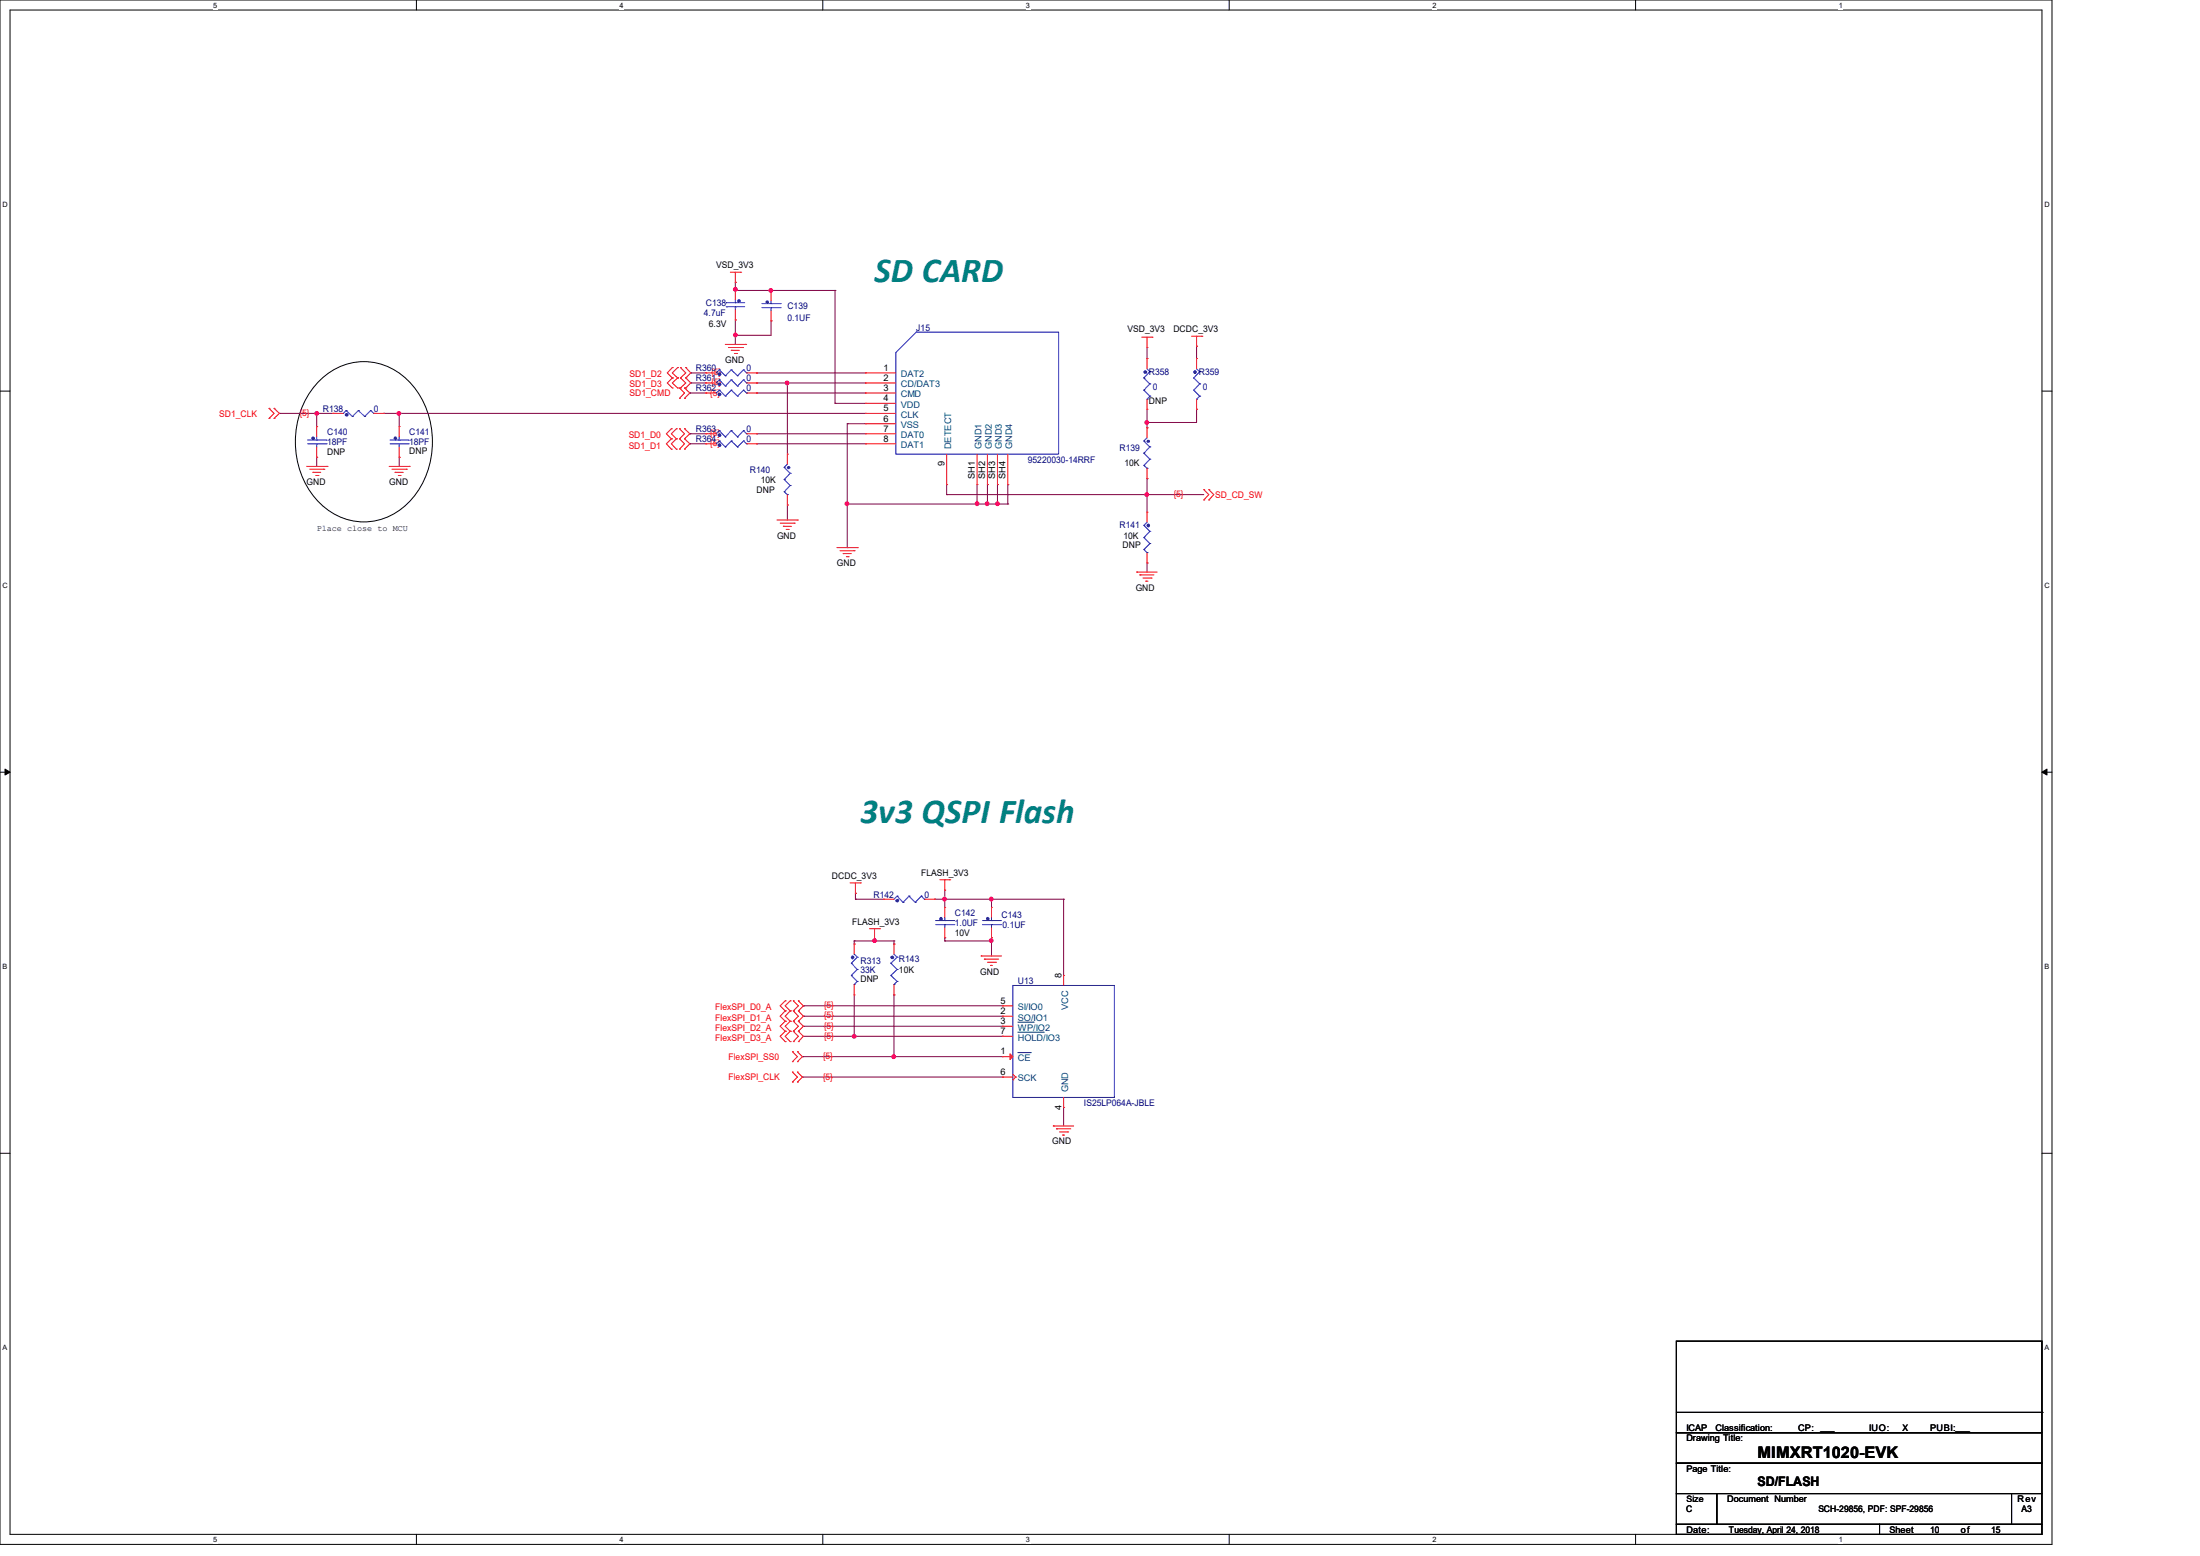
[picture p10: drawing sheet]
<svg xmlns="http://www.w3.org/2000/svg" width="297mm" height="210mm" viewBox="0 0 297 210" stroke-linecap="round" stroke-linejoin="round" font-family="sans-serif">
<path d="M0 0h277v208.4h-277zM1.4 1.4h274.3v205.7h-274.3z" fill="none" stroke="#000" stroke-width=".14"/>
<g fill="#fff">
<path d="M28.8 .1h.5v1.1h-.5z"/>
<path d="M28.8 207.2h.5v1.1h-.5z"/>
</g>
<path d="M56.2 0v1.4M56.2 207.1v1.3" fill="none" stroke="#000" stroke-width=".14"/>
<g fill="#fff">
<path d="M83.7 .1h.5v1.1h-.5z"/>
<path d="M83.7 207.2h.5v1.1h-.5z"/>
</g>
<path d="M111.1 0v1.4M111.1 207.1v1.3" fill="none" stroke="#000" stroke-width=".14"/>
<g fill="#fff">
<path d="M138.5 .1h.6v1.1h-.6z"/>
<path d="M138.5 207.2h.6v1.1h-.6z"/>
</g>
<path d="M165.9 0v1.4M165.9 207.1v1.3" fill="none" stroke="#000" stroke-width=".14"/>
<g fill="#fff">
<path d="M193.4 .1h.5v1.1h-.5z"/>
<path d="M193.4 207.2h.5v1.1h-.5z"/>
</g>
<path d="M220.8 0v1.4M220.8 207.1v1.3" fill="none" stroke="#000" stroke-width=".14"/>
<g fill="#fff">
<path d="M248.2 .1h.6v1.1h-.6z"/>
<path d="M248.2 207.2h.6v1.1h-.6z"/>
<path d="M.3 27.1h.8v1.1h-.8z"/>
<path d="M276 27.1h.7v1.1h-.7z"/>
<path d="M.3 78.5h.8v1.1h-.8z"/>
<path d="M276 78.5h.7v1.1h-.7z"/>
</g>
<path d="M0 52.8h1.4M275.7 52.8h1.3" fill="none" stroke="#000" stroke-width=".14"/>
<g fill="#fff">
<path d="M.3 129.9h.7v1.1h-.7z"/>
<path d="M276 129.9h.6v1.1h-.6z"/>
</g>
<path d="M0 104.2h1.4M275.7 104.2h1.3" fill="none" stroke="#000" stroke-width=".14"/>
<path d="M.7 103.8l.7 .4-.7 .4zM275.7 104.2l.7-.4v.8z" fill="#000" stroke="#000" stroke-width=".14"/>
<g fill="#fff">
<path d="M.3 181.4h.7v1.1h-.7z"/>
<path d="M276 181.4h.6v1.1h-.6z"/>
</g>
<g fill="none" stroke="#000" stroke-width=".14">
<path d="M43 51.5a8.3 8.3 0 0 1 13 .9 12 12 0 0 1-1.6 16.1 8.3 8.3 0 0 1-12.2-1.7 12.1 12.1 0 0 1 .8-15.3zM0 155.7h1.4M275.7 155.7h1.3M226.3 193.4h49.4v4.1h-49.4zM226.3 197.5h49.4v4.1h-49.4zM226.3 181h49.4v12.4h-49.4zM226.3 190.6h49.4M275.7 190.6h.1M226.3 201.6h5.5v4.1h-5.5zM226.3 205.7h27.4v1.4h-27.4zM231.8 201.6h39.8v4.1h-39.8zM253.7 205.7h22v1.4h-22z"/>
<path d="M271.6 201.6h4.1v4.1h-4.1z"/>
</g>
<g fill="none" stroke="#800040" stroke-width=".14">
<path d="M99.3 39.2h.1M99.3 38.1h.1M99.3 39.1h.1M99.3 39.2h13.4M99.3 38.1v1.1M104.1 39.2h.1M112.7 39.2h.1M112.7 39.2v15.2M37.7 55.8h.1M37.7 55.8h7.3M42.8 55.8h.1M42.8 55.8v1.8"/>
<path d="M51.8 55.8h.1M51.8 55.8h65M53.9 55.8h.1M53.9 55.8v1.8M93.1 53h.1M93.1 58.5h.1M93.1 59.9h.1M93.1 58.5h2.2M93.1 59.9h2.2M93.1 53h2.2M93.3 50.3h.1M93.3 51.7h.1"/>
<path d="M93.3 50.3h2M93.3 51.7h2M99.3 45.3h.1M99.3 43.2h.1M99.3 43.2v3.3M102.2 58.5h.1M102.2 59.9h.1M102.2 50.3h.1M102.2 53h.1M102.2 51.7h.1M102.2 58.5h14.6M102.2 59.9h14.6"/>
<path d="M102.2 50.3h14.6M102.2 53h14.6M102.2 51.7h14.6M104.1 43.3h.1M104.1 43.3v2h-4.8M106.3 51.7h.1M106.3 51.7v9.6M112.7 54.4h.1M112.7 54.4h4.1M114.4 57.2h.1M114.4 57.2h2.4M114.4 57.2v16.7"/>
<path d="M154.9 57h.1M154.9 48.4h.1M154.9 57.7h.1M154.9 46.9v1.5M154.9 55.2v2.5M161.5 55.2h.1M161.5 46.7h.1M161.5 46.7v1.7M161.5 55.2v1.8h-6.6M42.8 61.7h.1M42.8 61.7v1.2M53.9 61.7h.1"/>
<path d="M53.9 61.7v1.2M106.3 68.2h.1M106.3 68.2v2M114.4 68h.1M114.4 73.9h.1M114.4 68h21.7M127.8 66.8h.1M127.8 66.8h34.7M127.8 65.4v1.4M131.9 68h.1M131.9 65.4v2.6M133.3 68h.1"/>
<path d="M133.3 65.4h.1M133.3 65.4v2.6M134.7 68h.1M134.7 65.4h.1M134.7 65.4v2.6M136.1 68h.1M136.1 65.4h.1M136.1 65.4v2.6M154.9 66.8h.1M154.9 76h.1M154.9 64.6h.1M154.9 64.6v4.5"/>
<path d="M154.9 76v1.2M108.5 135.8h.1M108.5 137.2h.1M108.5 138.5h.1M108.5 135.8h26.8M108.5 137.2h26.8M108.5 138.5h26.8M108.5 139.9h26.8M115.3 139.9h.1M115.3 127h.1M115.3 127.4h.1M115.3 127h5.4"/>
<path d="M115.3 127v.4M115.3 134.3v5.6M115.5 121.4h.1M115.5 120.6h.1M115.5 121.4h3.8M115.5 120.6v.8M118.1 126.7h.1M118.1 126.7v.3M120.7 134.3h.1M120.7 127.4h.1M120.7 127h.1M120.7 127v.4"/>
<path d="M120.7 134.3v8.3M126.2 121.4h.1M126.2 121.4h17.4M127.6 127h.1M127.6 126.6h.1M127.6 121.4h.1M127.6 127h6.3M127.6 120.1v2.4M127.6 126.6v.4M133.9 126.6h.1M133.9 127h.1M133.9 121.4h.1"/>
<path d="M133.9 121.4v1.1M133.9 126.6v2.4M135.3 139.9h.1M143.6 121.4h.1M143.6 121.4v10.3M108.3 142.6h.1M108.3 145.4h.1M108.3 142.6h27M108.3 145.4h27M120.7 142.6h.1M143.6 149.5h.1M143.6 149.5v2.5"/>
</g>
<g fill="#f0f" stroke="#f0f" stroke-width=".14">
<circle cx="106.3" cy="51.7" r=".25"/>
<circle cx="154.8" cy="66.8" r=".25"/>
<circle cx="99.3" cy="45.2" r=".25"/>
<circle cx="99.3" cy="39.1" r=".25"/>
<circle cx="104.1" cy="39.2" r=".25"/>
<circle cx="53.8" cy="55.8" r=".25"/>
<circle cx="131.9" cy="68" r=".25"/>
<circle cx="114.3" cy="68" r=".25"/>
<circle cx="133.3" cy="68" r=".25"/>
<circle cx="134.7" cy="68" r=".25"/>
<circle cx="133.8" cy="127" r=".25"/>
<circle cx="133.8" cy="121.3" r=".25"/>
<circle cx="120.6" cy="142.6" r=".25"/>
<circle cx="42.8" cy="55.8" r=".25"/>
<circle cx="127.5" cy="121.3" r=".25"/>
<circle cx="115.3" cy="139.9" r=".25"/>
<circle cx="118.1" cy="127" r=".25"/>
<circle cx="154.8" cy="57" r=".25"/>
</g>
<g fill="none" stroke="#f00" stroke-width=".14">
<path d="M98.6 36.7h1.4M99.3 38.1h.1M99.3 39.1h.1M99.3 36.7v1.4M99.3 39.1v1.3M100 36.7h.1M104.1 39.2h.1M104.1 39.2v1.4M36.3 55.1h.1M36.3 56.5h.1M36.3 55.1l.7 .7-.7 .7M37 56.5h.1"/>
<path d="M37 55.1h.1M37 55.1l.7 .7-.7 .7M42.8 57.6h.1M42.8 57.6v1.4M45 55.8h.1M45 55.8h1.4M50.5 55.8h1.3M51.8 55.8h.1M53.9 57.6h.1M53.9 57.6v1.4M90.6 59.2h.1M90.6 57.9h.1"/>
<path d="M90.6 57.9l-.6 .6 .6 .7M90.6 59.2l-.6 .7 .6 .7M90.8 51h.1M90.8 49.6h.1M90.8 52.4h.1M90.8 49.6l-.7 .7 .7 .7M90.8 51l-.7 .7 .7 .7M91.3 57.9h.1M91.3 59.2h.1M91.3 57.9l-.7 .6 .7 .7M91.3 59.2l-.7 .7 .7 .7M91.5 49.6h.1"/>
<path d="M91.5 51h.1M91.5 52.4h.1M91.5 49.6l-.7 .7 .7 .7M91.5 51l-.7 .7 .7 .7M91.7 52.4h.1M91.7 53.8h.1M91.7 57.9h.1M91.7 59.2h.1M91.7 52.4l.7 .6-.7 .8M91.7 57.9l.7 .6-.7 .7M91.7 59.2l.7 .7-.7 .7M91.9 49.6h.1"/>
<path d="M91.9 51h.1M91.9 52.4h.1M91.9 49.6l.7 .7-.7 .7M91.9 51l.7 .7-.7 .7M92.4 53.8h.1M92.4 52.4h.1M92.4 59.2h.1M92.4 57.9h.1M92.4 52.4l.7 .6-.7 .8M92.4 57.9l.7 .6-.7 .7M92.4 59.2l.7 .7-.7 .7M92.6 51h.1"/>
<path d="M92.6 49.6h.1M92.6 52.4h.1M92.6 49.6l.7 .7-.7 .7M92.6 51l.7 .7-.7 .7M95.3 50.3h.1M95.3 58.5h.1M95.3 59.9h.1M95.3 51.7h.1M95.3 53h.1M95.3 50.3h1.4M95.3 58.5h1.4M95.3 59.9h1.4"/>
<path d="M95.3 51.7h1.4M95.3 53h1.4M97.9 46.5h2.8M98.3 46.9h1.9M98.7 47.3h.1M98.7 47.3h1.1M99.1 47.7h.3M99.3 43.2h.1M99.3 41.8v1.4M99.4 47.7h.1M100.2 46.9h.1M100.7 46.5h.1"/>
<path d="M100.8 50.3h1.4M100.8 58.5h1.4M100.8 59.9h1.4M100.8 51.7h1.4M100.8 53h1.4M102.2 50.3h.1M102.2 58.5h.1M102.2 59.9h.1M102.2 51.7h.1M102.2 53h.1M104.1 43.3h.1M104.1 42v1.3"/>
<path d="M116.8 50.3h.1M116.8 51.7h.1M116.8 53h.1M116.8 54.4h.1M116.8 55.8h.1M116.8 57.2h.1M116.8 58.5h.1M116.8 59.9h.1M116.8 50.3h4.1M116.8 58.5h4.1M116.8 59.9h4.1M116.8 51.7h4.1"/>
<path d="M116.8 55.8h4.1M116.8 53h4.1M116.8 54.4h4.1M116.8 57.2h4.1M154.1 45.5h1.4M154.9 46.9h.1M154.9 57.7h.1M154.9 48.4h.1M154.9 55.2h.1M154.9 45.5v1.4M154.9 48.4v1.4M154.9 53.9v1.3"/>
<path d="M154.9 57.7v1.4M155.5 45.5h.1M160.9 45.4h1.4M161.5 46.7h.1M161.5 48.4h.1M161.5 55.2h.1M161.5 45.4v1.3M161.5 48.4v1.4M161.5 53.9v1.3M162.3 45.4h.1M41.4 62.9h2.8M41.8 63.3h1.9"/>
<path d="M42.2 63.8h.1M42.2 63.8h1.1M42.6 64.2h.3M42.8 61.7h.1M42.8 60.3v1.4M42.9 64.2h.1M43.7 63.3h.1M44.2 62.9h.1M52.5 62.9h2.7M52.9 63.3h2M53.3 63.8h.1M53.3 63.8h1.1"/>
<path d="M53.8 64.2h.2M53.9 61.7h.1M53.9 60.3v1.4M54 64.2h.1M54.9 63.3h.1M55.2 62.9h.1M90.6 60.6h.1M91.3 60.6h.1M91.7 60.6h.1M92.4 60.6h.1M104.9 70.2h2.8M105.3 70.6h1.9"/>
<path d="M105.7 71h.1M105.7 71h1.1M106.1 71.5h.3M106.3 61.3h.1M106.3 68.2h.1M106.3 61.3v1.4M106.3 66.8v1.4M106.4 71.5h.1M107.2 70.6h.1M107.7 70.2h.1M113 73.9h2.7M113.4 74.3h1.9"/>
<path d="M113.8 74.7h.1M113.8 74.7h1.1M114.3 75.1h.2M114.5 75.1h.1M115.3 74.3h.1M115.7 73.9h.1M127.8 65.4h.1M127.8 61.3v4.1M131.9 65.4h.1M131.9 61.3v4.1M133.3 65.4h.1M133.3 61.3v4.1"/>
<path d="M134.7 65.4h.1M134.7 61.3v4.1M136.1 65.4h.1M136.1 61.3v4.1M153.5 77.2h.1M153.5 77.2h2.7M153.9 77.6h.1M153.9 77.6h1.9M154.3 78h1.1M154.7 78.4h.1M154.7 78.4h.3M154.9 64.6h.1"/>
<path d="M154.9 69.1h.1M154.9 76h.1M154.9 63.2v1.4M154.9 69.1v1.4M154.9 74.6v1.4M155.4 78h.1M162.5 66.1h.1M162.5 67.5h.1M162.5 66.1l.7 .7-.7 .7M163.2 66.1h.1M163.2 67.5h.1M163.2 66.1l.7 .7-.7 .7"/>
<path d="M114.8 119.2h1.4M115.5 119.2v1.4M116.2 119.2h.1M126.9 118.7h1.3M127.6 118.7v1.4M128.2 118.7h.1M106 135.1h.1M106 136.4h.1M106 137.8h.1M106 139.2h.1M106 135.1l-.7 .7 .7 .6M106 136.4l-.7 .8 .7 .6"/>
<path d="M106 137.8l-.7 .7 .7 .7M106 139.2l-.7 .7 .7 .7M106.7 136.4h.1M106.7 135.1h.1M106.7 137.8h.1M106.7 139.2h.1M106.7 135.1l-.7 .7 .7 .6M106.7 136.4l-.7 .8 .7 .6M106.7 137.8l-.7 .7 .7 .7M106.7 139.2l-.7 .7 .7 .7M107.1 136.4h.1M107.1 135.1h.1"/>
<path d="M107.1 137.8h.1M107.1 139.2h.1M107.1 135.1l.7 .7-.7 .6M107.1 136.4l.7 .8-.7 .6M107.1 137.8l.7 .7-.7 .7M107.1 139.2l.7 .7-.7 .7M107.8 135.1h.1M107.8 136.4h.1M107.8 137.8h.1M107.8 139.2h.1M107.8 135.1l.7 .7-.7 .6M107.8 136.4l.7 .8-.7 .6"/>
<path d="M107.8 137.8l.7 .7-.7 .7M107.8 139.2l.7 .7-.7 .7M115.3 127.4h.1M115.3 134.3h.1M115.3 127.4v1.4M115.3 132.9v1.4M115.5 120.6h.1M117.4 125.3h1.3M118.1 126.7h.1M118.1 125.3v1.4M118.7 125.3h.1M119.3 121.4h.1"/>
<path d="M119.3 121.4h1.4M120.7 127.4h.1M120.7 134.3h.1M120.7 127.4v1.4M120.7 132.9v1.4M124.8 121.4h1.4M126.2 121.4h.1M127.6 120.1h.1M127.6 122.5h.1M127.6 126.6h.1M127.6 122.5v1.3M127.6 125.2v1.4"/>
<path d="M132.5 129h.1M132.5 129h2.7M132.9 129.5h.1M132.9 129.5h1.9M133.3 129.9h1.1M133.7 130.3h.1M133.7 130.3h.3M133.9 122.5h.1M133.9 126.6h.1M133.9 122.5v1.3M133.9 125.2v1.4M134.4 129.9h.1"/>
<path d="M135.3 137.2h.1M135.3 138.5h.1M135.3 135.8h.1M135.3 139.9h.1M135.3 137.2h1.4M135.3 138.5h1.4M135.3 135.8h1.4M135.3 139.9h1.4M143.6 131.7h.1M143.6 131.7v1.3M106 140.6h.1M106.7 140.6h.1"/>
<path d="M107 141.9h.1M107 143.3h.1M107 144.7h.1M107 146h.1M107 141.9l.7 .7-.7 .7M107 144.7l.7 .7-.7 .6M107.1 140.6h.1M107.7 143.3h.1M107.7 141.9h.1M107.7 146h.1M107.7 144.7h.1M107.7 141.9l.6 .7-.6 .7"/>
<path d="M107.7 144.7l.6 .7-.6 .6M107.8 140.6h.1M135.3 142.6h.1M135.3 145.4h.1M135.3 142.6h1.4M135.3 145.4h1.4M136.7 145.8h.1M136.7 145l.4 .4M137.1 145.4h.1M137.1 145.4l-.4 .4M142.2 152h.1M142.2 152h2.7"/>
<path d="M142.6 152.4h.1M142.6 152.4h2M143 152.8h1.1M143.5 153.2h.1M143.5 153.2h.2M143.6 149.5h.1M143.6 148.1v1.4M144.1 152.8h.1"/>
</g>
<g fill="none" stroke="#00f" stroke-width=".14">
<path d="M41.5 59.9h2.5M41.5 59.4h2.5M42.8 59.9h.1M42.8 59.4h.1M42.8 59v.4M42.8 59.9v.4M44 59.9h.1M44 59.4h.1M46.7 55.4h.1M46.7 55.4l-.3 .4M46.7 55.4l.9 .8M47.6 56.2h.1"/>
<path d="M48.4 55.4h.1M48.4 55.4l-.8 .8M48.4 55.4l.8 .8M49.2 56.2h.1M50 55.4h.1M50 55.4l-.8 .8M50 55.4l.5 .4M50.5 55.8h.1M52.7 59.9h2.4M52.7 59.4h2.4M53.9 59.9h.1M53.9 59.4h.1"/>
<path d="M53.9 59v.4M53.9 59.9v.4M55.1 59.9h.1M55.1 59.4h.1M97.1 49.9h.1M97.1 58.1h.1M97.1 59.5h.1M97.1 51.3h.1M97.1 52.7h.1M97.1 49.9l-.4 .4M97.1 49.9l.8 .8M97.1 58.1l-.4 .4"/>
<path d="M97.1 58.1l.8 .9M97.1 59.5l-.4 .4M97.1 59.5l.8 .8M97.1 51.3l-.4 .4M97.1 51.3l.8 .8M97.1 52.7l-.4 .3M97.1 52.7l.8 .8M97.9 50.7h.1M97.9 59h.1M97.9 52.1h.1M97.9 53.5h.1M98 41.4h.1"/>
<path d="M98 40.9h.1M98 41.4h2.5M98 40.9h2.5M98.7 49.9h.1M98.7 58.1h.1M98.7 59.5h.1M98.7 51.3h.1M98.7 52.7h.1M98.7 49.9l-.8 .8M98.7 49.9l.9 .8M98.7 58.1l-.8 .9M98.7 58.1l.9 .9"/>
<path d="M98.7 59.5l-.8 .8M98.7 59.5l.9 .8M98.7 51.3l-.8 .8M98.7 51.3l.9 .8M98.7 52.7l-.8 .8M98.7 52.7l.9 .8M99.3 41.4h.1M99.3 40.9h.1M99.3 40.4v.5M99.3 41.4v.4M99.6 50.7h.1M99.6 59h.1"/>
<path d="M99.6 52.1h.1M99.6 53.5h.1M100.4 49.9h.1M100.4 58.1h.1M100.4 59.5h.1M100.4 51.3h.1M100.4 52.7h.1M100.4 49.9l-.8 .8M100.4 49.9l.4 .4M100.4 58.1l-.8 .9M100.4 58.1l.4 .4M100.4 59.5l-.8 .8"/>
<path d="M100.4 59.5l.4 .4M100.4 51.3l-.8 .8M100.4 51.3l.4 .4M100.4 52.7l-.8 .8M100.4 52.7l.4 .3M100.8 50.3h.1M100.8 58.5h.1M100.8 59.9h.1M100.8 51.7h.1M100.8 53h.1M102.9 41.5h2.4M102.9 41h2.4"/>
<path d="M104.1 41.5h.1M104.1 41h.1M104.1 40.6v.4M104.1 41.5v.5M105.3 41.5h.1M105.3 41h.1M123.7 44.8h19.2v16.5h-22v-13.7zM123.7 44.8h.1M154.4 59.5h.1M154.4 51h.1M154.4 52.7h.1M154.4 59.5l.8 .8"/>
<path d="M154.4 51l.8 .8M154.4 52.7l.8 .8M154.9 53.9h.1M154.9 59.1l-.5 .4M154.9 49.8l.3 .4M155.2 50.2h.1M155.2 51.8h.1M155.2 53.5h.1M155.2 50.2l-.8 .8M155.2 51.8l-.8 .9M155.2 53.5l-.3 .4M161.2 51h.1"/>
<path d="M161.2 52.7h.1M161.2 51l.8 .8M161.2 52.7l.8 .8M161.5 53.9h.1M161.5 49.8l.5 .4M162 50.2h.1M162 51.8h.1M162 53.5h.1M162 50.2l-.8 .8M162 51.8l-.8 .9M162 53.5l-.5 .4M97.9 60.3h.1"/>
<path d="M99.6 60.3h.1M105.9 63.1h.1M105.9 64.7h.1M105.9 66.4h.1M105.9 63.1l.8 .8M105.9 64.7l.8 .8M105.9 66.4l.4 .4M106.3 66.8h.1M106.3 62.7l-.4 .4M106.7 63.9h.1M106.7 65.5h.1M106.7 63.9l-.8 .8"/>
<path d="M106.7 65.5l-.8 .9M154.4 61.2h.1M154.4 62.8h.1M154.4 70.9h.1M154.4 72.6h.1M154.4 74.2h.1M154.4 61.2l.8 .8M154.4 62.8l.5 .4M154.4 70.9l.8 .8M154.4 72.6l.8 .8M154.4 74.2l.5 .4M154.9 63.2h.1"/>
<path d="M154.9 74.6h.1M154.9 70.5l-.5 .4M155.2 60.3h.1M155.2 62h.1M155.2 71.7h.1M155.2 73.4h.1M155.2 60.3l-.8 .9M155.2 62l-.8 .8M155.2 71.7l-.8 .9M155.2 73.4l-.8 .8M114.9 130h.1M114.9 131.7h.1"/>
<path d="M114.9 130l.8 .9M114.9 131.7l.8 .8M115.3 132.9h.1M115.3 128.8l.4 .4M115.7 129.2h.1M115.7 130.9h.1M115.7 132.5h.1M115.7 129.2l-.8 .8M115.7 130.9l-.8 .8M115.7 132.5l-.4 .4M120.3 130h.1M120.3 131.7h.1"/>
<path d="M120.3 130l.8 .9M120.3 131.7l.8 .8M120.7 132.9h.1M120.7 128.8l.4 .4M121.1 120.9h.1M121.1 129.2h.1M121.1 130.9h.1M121.1 132.5h.1M121.1 120.9l-.4 .5M121.1 120.9l.8 .9M121.1 129.2l-.8 .8M121.1 130.9l-.8 .8"/>
<path d="M121.1 132.5l-.4 .4M121.9 121.8h.1M122.7 120.9h.1M122.7 120.9l-.8 .9M122.7 120.9l.9 .9M123.6 121.8h.1M124.4 120.9h.1M124.4 120.9l-.8 .9M124.4 120.9l.4 .5M124.8 121.4h.1M126.3 124.8h2.5M126.3 124.2h2.5"/>
<path d="M127.6 124.8h.1M127.6 124.2h.1M127.6 123.8v.4M127.6 124.8v.4M128.8 124.8h.1M128.8 124.2h.1M132.6 124.8h2.5M132.6 124.2h2.5M133.9 124.8h.1M133.9 124.2h.1M133.9 123.8v.4M133.9 124.8v.4"/>
<path d="M135.1 124.8h.1M135.1 124.2h.1M136.7 133h13.8v15.1h-13.8z"/>
</g>
<g fill="#00f" stroke="#00f" stroke-width=".14">
<path d="M154.9 59.5h.2v.2h-.2z" fill-rule="evenodd"/>
<path d="M103.5 40.7h.2v.2h-.2z" fill-rule="evenodd"/>
<path d="M106.3 63h.3v.2h-.3z" fill-rule="evenodd"/>
<circle cx="161.3" cy="50.2" r=".18"/>
<circle cx="121.1" cy="121.6" r=".18"/>
<circle cx="97.1" cy="50.5" r=".18"/>
<circle cx="120.5" cy="129.2" r=".18"/>
<circle cx="154.6" cy="50.2" r=".18"/>
<circle cx="42.3" cy="59.2" r=".18"/>
<circle cx="97.1" cy="58.7" r=".18"/>
<circle cx="115.1" cy="129.2" r=".18"/>
<circle cx="97.1" cy="60.1" r=".18"/>
<circle cx="53.4" cy="59.2" r=".18"/>
<circle cx="127" cy="124" r=".18"/>
<circle cx="99.8" cy="40.6" r=".18"/>
<circle cx="97.1" cy="51.9" r=".18"/>
<circle cx="133.3" cy="124" r=".18"/>
<circle cx="46.8" cy="56" r=".18"/>
<circle cx="97.1" cy="53.2" r=".18"/>
<circle cx="155" cy="70.9" r=".18"/>
</g>
<path d="M136.4 142.2l.3 .4-.3 .4z" fill="#f00" stroke="#f00" stroke-width=".14"/>
<path d="M137.4 138h2.1M137.4 139.3h3.4M139.5 138h.1M140.8 139.3h.1M137.4 142.1h1.7M139.1 142.1h.1" fill="none" stroke="#004080" stroke-width=".14"/>
<g font-size="4.7" fill="#008080">
<text x="118.1" y="38.1">SD CARD</text>
<text x="116.2" y="111.1">3v3 QSPI Flash</text>
</g>
<text font-size="2.2" x="237.3" y="196.8">MIMXRT1020-EVK</text>
<text font-size="1.8" x="237.3" y="200.5">SD/FLASH</text>
<g font-size="1.2" fill="#000080">
<text x="95.3" y="41.3">C138</text>
<text x="106.3" y="41.7">C139</text>
<text x="95" y="42.7">4.7uF</text>
<text x="106.3" y="43.4">0.1UF</text>
<text x="123.7" y="44.6">J15</text>
<text x="93.9" y="50.1">R360</text>
<text x="93.9" y="51.5">R361</text>
<text x="93.9" y="52.8">R362</text>
<text x="100.8" y="50.1">0</text>
<text x="100.8" y="51.5">0</text>
<text x="100.8" y="52.8">0</text>
<text x="155.1" y="50.6">R358</text>
<text x="155.7" y="52.6">0</text>
<text x="161.8" y="50.6">R359</text>
<text x="162.4" y="52.6">0</text>
<text x="43.6" y="55.6">R138</text>
<text x="44.2" y="58.7">C140</text>
<text x="50.5" y="55.6">0</text>
<text x="55.2" y="58.7">C141</text>
<text x="93.9" y="58.3">R363</text>
<text x="93.9" y="59.7">R364</text>
<text x="100.8" y="58.3">0</text>
<text x="100.8" y="59.7">0</text>
<text x="44.2" y="60.1">18PF</text>
<text x="55.2" y="60.1">18PF</text>
<text x="101.2" y="63.8">R140</text>
<text x="138.8" y="62.4">95220030-14RRF</text>
<text x="151.1" y="60.9">R139</text>
<text x="151.1" y="71.3">R141</text>
<text x="117.9" y="121.2">R142</text>
<text x="124.8" y="121.2">0</text>
<text x="128.9" y="123.6">C142</text>
<text x="128.9" y="125">1.0UF</text>
<text x="135.2" y="123.9">C143</text>
<text x="135.3" y="125.3">0.1UF</text>
<text x="116.2" y="130">R313</text>
<text x="116.2" y="131.3">33K</text>
<text x="121.4" y="129.8">R143</text>
<text x="137.4" y="132.8">U13</text>
<text x="146.3" y="149.3">IS25LP064A-JBLE</text>
</g>
<g font-size="1.2">
<text x="96.7" y="36.1">VSD_3V3</text>
<text x="95.7" y="44.1">6.3V</text>
<text x="152.2" y="44.9">VSD_3V3</text>
<text x="158.4" y="44.9">DCDC_3V3</text>
<text x="97.9" y="49">GND</text>
<text x="119.3" y="50">1</text>
<text x="119.3" y="51.4">2</text>
<text x="119.3" y="52.7">3</text>
<text x="119.3" y="54.1">4</text>
<text x="119.3" y="55.5">5</text>
<text x="119.3" y="56.9">6</text>
<text x="119.3" y="58.2">7</text>
<text x="119.3" y="59.6">8</text>
<text x="155.1" y="54.5">DNP</text>
<text x="41.4" y="65.4">GND</text>
<text x="44.2" y="61.5">DNP</text>
<text x="52.5" y="65.4">GND</text>
<text x="55.2" y="61.3">DNP</text>
<text x="102.7" y="65.2">10K</text>
<text x="127.5" y="62.9" transform="rotate(-90 127.5 62.9)">9</text>
<text x="131.6" y="64.7" transform="rotate(-90 131.6 64.7)">SH1</text>
<text x="133" y="64.7" transform="rotate(-90 133 64.7)">SH2</text>
<text x="134.4" y="64.7" transform="rotate(-90 134.4 64.7)">SH3</text>
<text x="135.8" y="64.7" transform="rotate(-90 135.8 64.7)">SH4</text>
<text x="151.8" y="62.9">10K</text>
<text x="102.1" y="66.5">DNP</text>
<text x="104.9" y="72.7">GND</text>
<text x="113" y="76.4">GND</text>
<text x="151.5" y="74">DNP</text>
<text x="151.7" y="72.7">10K</text>
<text x="153.3" y="79.7">GND</text>
<text x="112.3" y="118.7">DCDC_3V3</text>
<text x="124.4" y="118.3">FLASH_3V3</text>
<text x="115.1" y="124.8">FLASH_3V3</text>
<text x="121.4" y="131.3">10K</text>
<text x="128.9" y="126.4">10V</text>
<text x="132.3" y="131.6">GND</text>
<text x="116.2" y="132.5">DNP</text>
<text x="135.1" y="136.9">2</text>
<text x="135.1" y="135.5">5</text>
<text x="143.3" y="132" transform="rotate(-90 143.3 132)">8</text>
<text x="135.1" y="142.3">1</text>
<text x="135.1" y="138.2">3</text>
<text x="135.1" y="139.6">7</text>
<text x="135.1" y="145.1">6</text>
<text x="143.3" y="149.8" transform="rotate(-90 143.3 149.8)">4</text>
<text x="142.1" y="154.5">GND</text>
<text x="227.7" y="194.5">Drawing Title:</text>
<text x="227.7" y="193.2">ICAP</text>
<text x="231.6" y="193.2">Classification:</text>
<text x="242.7" y="193.2">CP:</text>
<text x="245.8" y="193">___</text>
<text x="252.4" y="193.2">IUO:</text>
<text x="256.2" y="193.2">_X_</text>
<text x="260.6" y="193.2">PUBI:___</text>
<text x="227.7" y="202.7">Size</text>
<text x="227.7" y="198.6">Page Title:</text>
<text x="233.2" y="202.7">Document Number</text>
<text x="272.4" y="202.7">Rev</text>
<text x="227.7" y="204.1">C</text>
<text x="227.7" y="206.9">Date:</text>
<text x="233.4" y="206.9">Tuesday, April 24, 2018</text>
<text x="245.5" y="204.1">SCH-29856, PDF: SPF-29856</text>
<text x="255.1" y="206.9">Sheet</text>
<text x="260.6" y="206.9">10</text>
<text x="264.7" y="206.9">of</text>
<text x="268.8" y="206.9">15</text>
<text x="272.9" y="204.1">A3</text>
</g>
<g font-size="1.2" fill="#f00">
<text x="85" y="50.9">SD1_D2</text>
<text x="85" y="52.3">SD1_D3</text>
<text x="85" y="53.5">SD1_CMD</text>
<text x="95.8" y="53.4">{5}</text>
<text x="96" y="50.6">{5}</text>
<text x="96" y="52">{5}</text>
<text x="29.6" y="56.3">SD1_CLK</text>
<text x="40.4" y="56.1">{5}</text>
<text x="84.9" y="59.1">SD1_D0</text>
<text x="95.8" y="58.9">{5}</text>
<text x="84.9" y="60.5">SD1_D1</text>
<text x="95.8" y="60.2">{5}</text>
<text x="158.4" y="67.1">{5}</text>
<text x="164" y="67.2">SD_CD_SW</text>
<text x="96.6" y="136.4">FlexSPI_D0_A</text>
<text x="96.6" y="137.8">FlexSPI_D1_A</text>
<text x="111.2" y="136.1">{5}</text>
<text x="111.2" y="137.5">{5}</text>
<text x="96.6" y="139.1">FlexSPI_D2_A</text>
<text x="96.6" y="140.5">FlexSPI_D3_A</text>
<text x="98.3" y="143.1">FlexSPI_SS0</text>
<text x="111.1" y="143">{5}</text>
<text x="111.2" y="138.9">{5}</text>
<text x="111.2" y="140.2">{5}</text>
<text x="98.3" y="145.8">FlexSPI_CLK</text>
<text x="111.1" y="145.7">{5}</text>
</g>
<g font-size="1.2" fill="#004080">
<text x="121.6" y="50.9">DAT2</text>
<text x="121.6" y="52.3">CD/DAT3</text>
<text x="121.6" y="53.6">CMD</text>
<text x="121.6" y="55">VDD</text>
<text x="121.6" y="56.4">CLK</text>
<text x="121.6" y="57.8">VSS</text>
<text x="121.6" y="59.1">DAT0</text>
<text x="121.6" y="60.5">DAT1</text>
<text x="128.4" y="60.6" transform="rotate(-90 128.4 60.6)">DETECT</text>
<text x="132.5" y="60.6" transform="rotate(-90 132.5 60.6)">GND1</text>
<text x="133.9" y="60.6" transform="rotate(-90 133.9 60.6)">GND2</text>
<text x="135.3" y="60.6" transform="rotate(-90 135.3 60.6)">GND3</text>
<text x="136.7" y="60.6" transform="rotate(-90 136.7 60.6)">GND4</text>
<text x="137.4" y="137.8">SO/IO1</text>
<text x="137.4" y="136.4">SI/IO0</text>
<text x="144.2" y="136.3" transform="rotate(-90 144.2 136.3)">VCC</text>
<text x="137.4" y="143.2">CE</text>
<text x="137.4" y="139.1">WP/IO2</text>
<text x="137.4" y="140.5">HOLD/IO3</text>
<text x="137.4" y="146">SCK</text>
<text x="144.2" y="147.4" transform="rotate(-90 144.2 147.4)">GND</text>
</g>
<text font-size="1.1" x="42.8" y="71.7">Place close to MCU</text>
<g font-size="1">
<text x="28.8" y="1">5</text>
<text x="83.7" y="1">4</text>
<text x="138.5" y="1">3</text>
<text x="193.4" y="1">2</text>
<text x="248.2" y="1">1</text>
<text x=".3" y="27.9">D</text>
<text x="276" y="27.9">D</text>
<text x=".3" y="79.4">C</text>
<text x="276" y="79.4">C</text>
<text x=".3" y="130.8">B</text>
<text x="276" y="130.8">B</text>
<text x=".3" y="182.2">A</text>
<text x="276" y="182.2">A</text>
<text x="28.8" y="208.1">5</text>
<text x="83.7" y="208.1">4</text>
<text x="138.5" y="208.1">3</text>
<text x="193.4" y="208.1">2</text>
<text x="248.2" y="208.1">1</text>
</g>
</svg>
